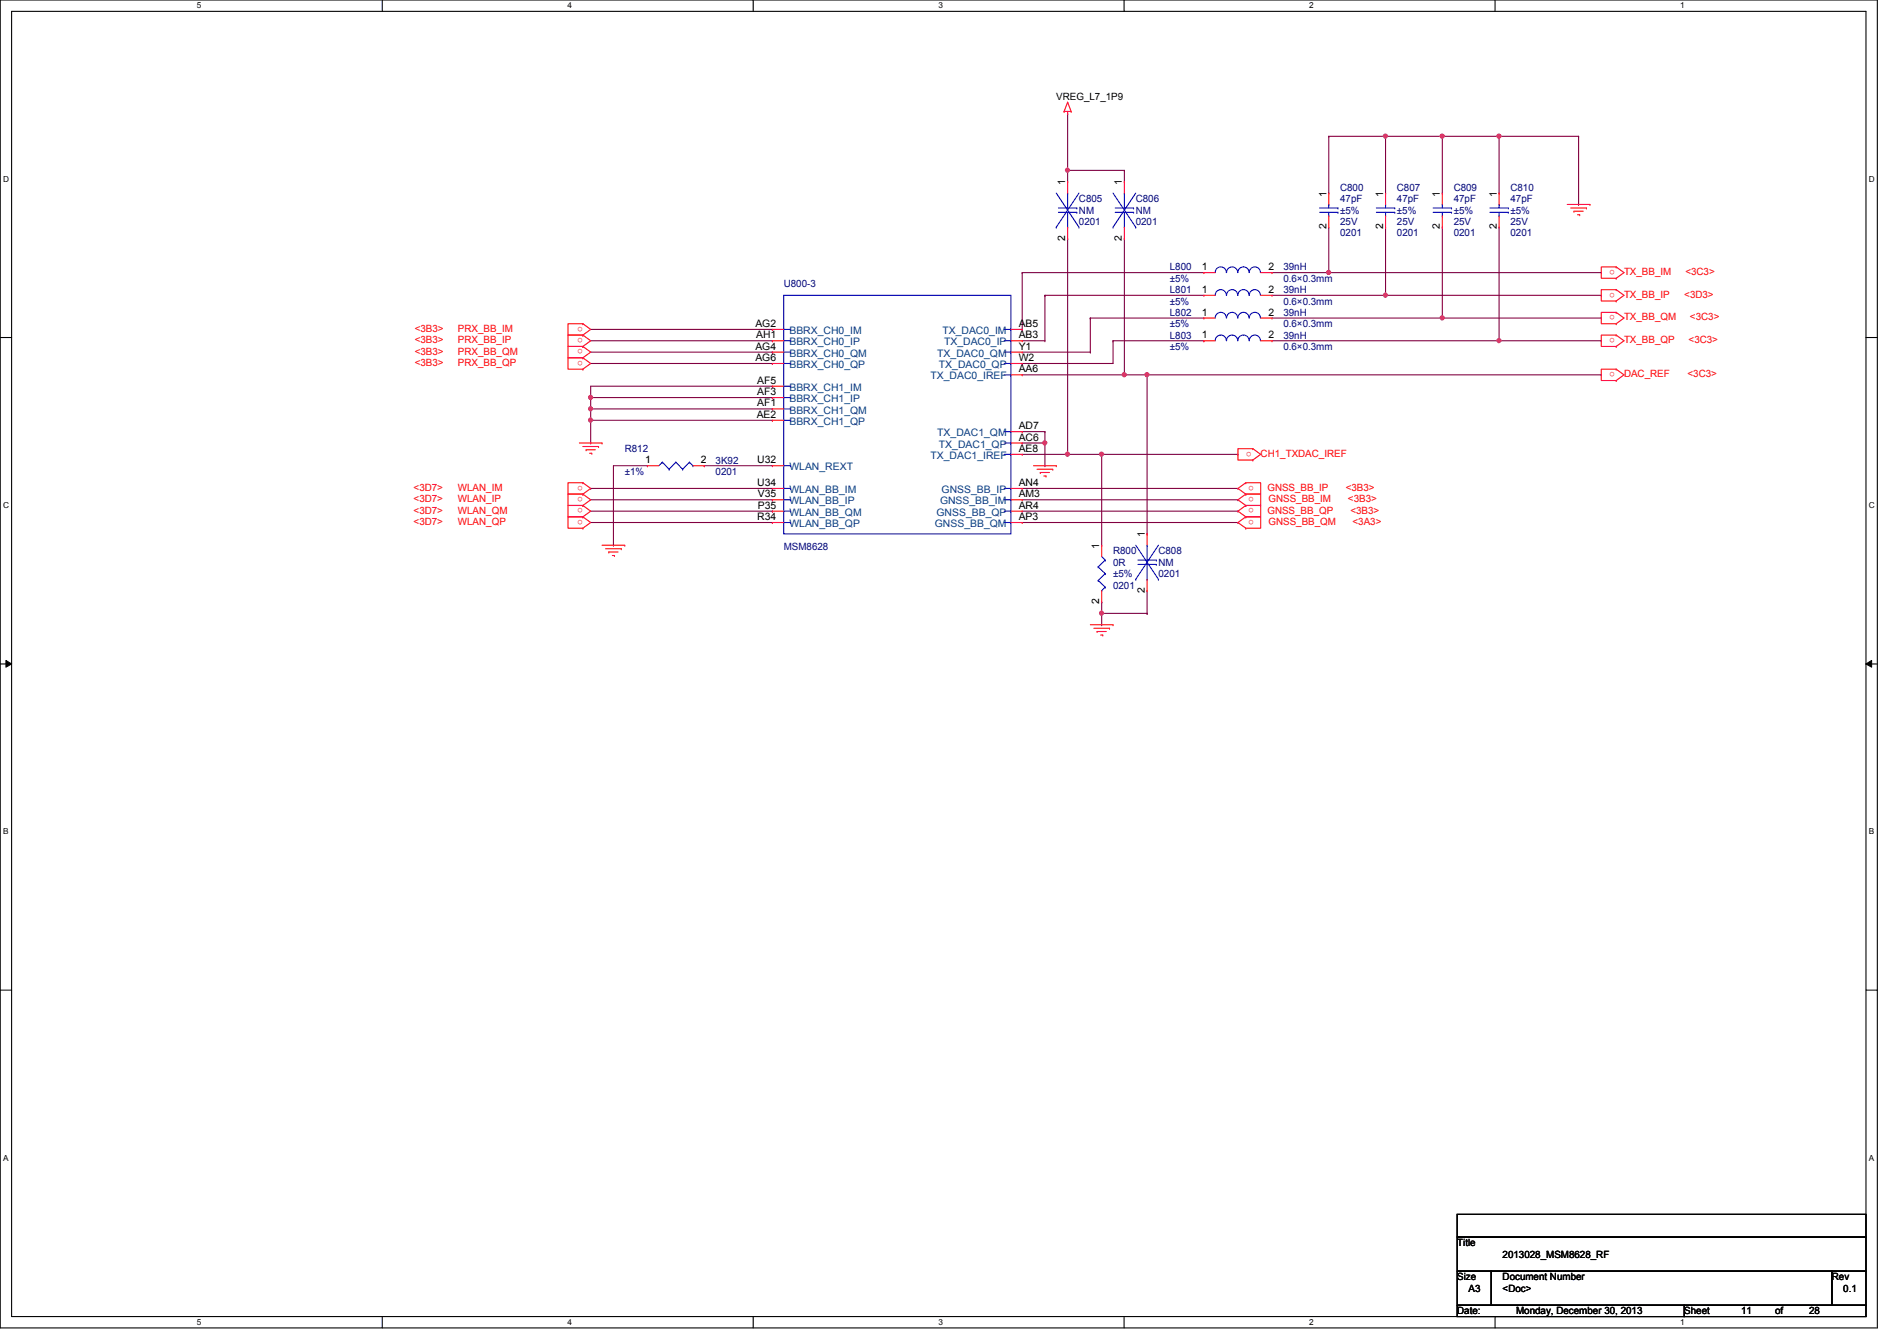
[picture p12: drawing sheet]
<svg xmlns="http://www.w3.org/2000/svg" width="297mm" height="210mm" viewBox="0 0 297 210" stroke-linecap="round" stroke-linejoin="round" font-family="sans-serif">
<path d="M0 0h294v207.9h-294zM1.8 1.8h290.4v204.3h-290.4z" fill="none" stroke="#000" stroke-width=".17"/>
<g fill="#fff">
<path d="M30.8 .2h.7v1.4h-.7z"/>
<path d="M30.8 206.2h.7v1.4h-.7z"/>
</g>
<path d="M59.9 0v1.8M59.9 206.1v1.8" fill="none" stroke="#000" stroke-width=".17"/>
<g fill="#fff">
<path d="M88.9 .2h.6v1.4h-.6z"/>
<path d="M88.9 206.2h.6v1.4h-.6z"/>
</g>
<path d="M117.9 0v1.8M117.9 206.1v1.8" fill="none" stroke="#000" stroke-width=".17"/>
<g fill="#fff">
<path d="M146.9 .2h.7v1.4h-.7z"/>
<path d="M146.9 206.2h.7v1.4h-.7z"/>
</g>
<path d="M176 0v1.8M176 206.1v1.8" fill="none" stroke="#000" stroke-width=".17"/>
<g fill="#fff">
<path d="M205 .2h.7v1.4h-.7z"/>
<path d="M205 206.2h.7v1.4h-.7z"/>
</g>
<path d="M234.1 0v1.8M234.1 206.1v1.8" fill="none" stroke="#000" stroke-width=".17"/>
<g fill="#fff">
<path d="M263.1 .2h.7v1.4h-.7z"/>
<path d="M263.1 206.2h.7v1.4h-.7z"/>
<path d="M.5 27.3h.9v1.4h-.9z"/>
<path d="M292.6 27.3h.9v1.4h-.9z"/>
<path d="M.5 78.4h.9v1.4h-.9z"/>
<path d="M292.6 78.4h.9v1.4h-.9z"/>
</g>
<path d="M0 52.8h1.8M292.2 52.8h1.8" fill="none" stroke="#000" stroke-width=".17"/>
<g fill="#fff">
<path d="M.5 129.5h.8v1.4h-.8z"/>
<path d="M292.6 129.5h.9v1.4h-.9z"/>
</g>
<path d="M0 103.9h1.8M292.2 103.9h1.8" fill="none" stroke="#000" stroke-width=".17"/>
<path d="M.9 103.4l.9 .5-.9 .5zM292.2 103.9l.9-.5v1z" fill="#000"/>
<path d="M.9 103.4l.9 .5-.9 .5zM292.2 103.9l.9-.5v1z" fill="none" stroke="#000" stroke-width=".16"/>
<g fill="#fff">
<path d="M.5 180.5h.8v1.4h-.8z"/>
<path d="M292.6 180.5h.9v1.4h-.9z"/>
</g>
<path d="M0 155h1.8M292.2 155h1.8" fill="none" stroke="#000" stroke-width=".17"/>
<path d="M92.5 51.6h28.4M92.5 53.3h28.4M92.5 55.1h28.4M92.5 56.9h28.4M120.9 51.6h.1M120.9 53.3h.1M120.9 55.1h.1M120.9 56.9h.1M92.5 60.5h28.4M92.5 62.2h28.4M120.9 60.5h.1M120.9 62.2h.1" fill="none" stroke="#800040" stroke-width=".17"/>
<circle cx="92.5" cy="62.2" r=".32" fill="#f0f"/>
<circle cx="92.5" cy="62.2" r=".32" fill="none" stroke="#f0f" stroke-width=".17"/>
<path d="M92.5 64h28.4M120.9 64h.1" fill="none" stroke="#800040" stroke-width=".17"/>
<circle cx="92.5" cy="64" r=".32" fill="#f0f"/>
<circle cx="92.5" cy="64" r=".32" fill="none" stroke="#f0f" stroke-width=".17"/>
<path d="M92.5 65.8h28.4M120.9 65.8h.1" fill="none" stroke="#800040" stroke-width=".17"/>
<circle cx="92.5" cy="65.8" r=".32" fill="#f0f"/>
<circle cx="92.5" cy="65.8" r=".32" fill="none" stroke="#f0f" stroke-width=".17"/>
<g fill="none" stroke="#800040" stroke-width=".17">
<path d="M167.2 37.3h.1M167.2 37.3v33.8M160.1 42.7h.1M160.1 56.9h.1M160.1 42.7h28.4M160.1 53.3h3.5M160.1 55.1h10.6M160.1 56.9h14.2M160.1 58.7h16M163.6 53.3h.1M170.7 55.1h.1M176.1 58.7h.1"/>
<path d="M92.5 76.5h.1M92.5 76.5h28.4M92.5 78.2h28.4M101.4 72.9h.1M101.4 72.9h-5.3v12.4M110.3 72.9h.1M110.3 72.9h10.6M120.9 78.2h.1M160.1 76.5h33.7M160.1 78.2h33.7M160.1 71.1h7.1M167.2 71.1h.1"/>
<path d="M193.8 76.5h.1M193.8 78.2h.1M92.5 80h28.4M92.5 81.8h28.4M96.1 85.3h.1M120.9 80h.1M120.9 81.8h.1M160.1 80h33.7M160.1 81.8h33.7M193.8 80h.1M193.8 81.8h.1"/>
</g>
<circle cx="167.1" cy="71.1" r=".32" fill="#f0f"/>
<circle cx="167.1" cy="71.1" r=".32" fill="none" stroke="#f0f" stroke-width=".17"/>
<path d="M176.1 37.3h.1M176.1 37.3v21.4M167.2 71.1h.1M167.2 71.1h5.3" fill="none" stroke="#800040" stroke-width=".17"/>
<circle cx="176" cy="58.6" r=".32" fill="#f0f"/>
<circle cx="176" cy="58.6" r=".32" fill="none" stroke="#f0f" stroke-width=".17"/>
<path d="M176.1 58.7h.1M176.1 58.7h3.5v24.9M172.5 71.1h.1M172.5 71.1v14.2M179.6 83.6h.1" fill="none" stroke="#800040" stroke-width=".17"/>
<circle cx="172.5" cy="71.1" r=".32" fill="#f0f"/>
<circle cx="172.5" cy="71.1" r=".32" fill="none" stroke="#f0f" stroke-width=".17"/>
<path d="M179.6 58.7h71.1M250.7 58.7h.1M172.5 71.1h21.3M193.8 71.1h.1" fill="none" stroke="#800040" stroke-width=".17"/>
<circle cx="179.6" cy="58.6" r=".32" fill="#f0f"/>
<circle cx="179.6" cy="58.6" r=".32" fill="none" stroke="#f0f" stroke-width=".17"/>
<path d="M172.5 97.8h.1M172.5 94.2h.1M172.5 96h7.1M172.5 94.2v3.6M179.6 96h.1M179.6 92.5v3.5" fill="none" stroke="#800040" stroke-width=".17"/>
<circle cx="172.5" cy="96" r=".32" fill="#f0f"/>
<circle cx="172.5" cy="96" r=".32" fill="none" stroke="#f0f" stroke-width=".17"/>
<path d="M167.2 17.8h.1M167.2 17.8v10.6M167.2 28.4h.1M176.1 28.4h.1M176.1 26.7v1.7" fill="none" stroke="#800040" stroke-width=".17"/>
<circle cx="167.1" cy="26.6" r=".32" fill="#f0f"/>
<circle cx="167.1" cy="26.6" r=".32" fill="none" stroke="#f0f" stroke-width=".17"/>
<g fill="none" stroke="#800040" stroke-width=".17">
<path d="M167.2 26.7h8.9M176.1 26.7h.1M160.1 51.6h.1M160.1 42.7v8.9M163.6 46.2h.1M163.6 46.2h24.9M163.6 46.2v7.1M199.2 42.7h8.9M199.2 46.2h17.8M199.2 49.8h26.6M208.1 42.7h.1M217 46.2h.1"/>
<path d="M225.8 49.8h.1"/>
</g>
<circle cx="225.8" cy="49.8" r=".32" fill="#f0f"/>
<circle cx="225.8" cy="49.8" r=".32" fill="none" stroke="#f0f" stroke-width=".17"/>
<path d="M170.7 49.8h.1M170.7 49.8v5.3M170.7 49.8h17.8M174.3 53.3h.1M174.3 53.3v3.6M174.3 53.3h14.2M188.5 53.3h.1M199.2 53.3h35.5M234.7 53.3h.1" fill="none" stroke="#800040" stroke-width=".17"/>
<circle cx="234.7" cy="53.3" r=".32" fill="#f0f"/>
<circle cx="234.7" cy="53.3" r=".32" fill="none" stroke="#f0f" stroke-width=".17"/>
<path d="M208.1 35.6v7.1M208.1 42.7h.1M208.1 42.7h42.6M250.7 42.7h.1" fill="none" stroke="#800040" stroke-width=".17"/>
<circle cx="208" cy="42.6" r=".32" fill="#f0f"/>
<circle cx="208" cy="42.6" r=".32" fill="none" stroke="#f0f" stroke-width=".17"/>
<path d="M217 35.6v10.6M217 46.2h.1M217 46.2h33.7M250.7 46.2h.1" fill="none" stroke="#800040" stroke-width=".17"/>
<circle cx="216.9" cy="46.2" r=".32" fill="#f0f"/>
<circle cx="216.9" cy="46.2" r=".32" fill="none" stroke="#f0f" stroke-width=".17"/>
<g fill="none" stroke="#800040" stroke-width=".17">
<path d="M208.1 21.3h.1M208.1 21.3v8.9M208.1 21.3h8.9M217 21.3h.1M225.8 35.6v14.2M234.7 21.3h.1M234.7 21.3v8.9M234.7 35.6v17.7M247.2 32h.1M247.2 21.3v10.7M225.8 49.8h.1M225.8 49.8h24.9"/>
<path d="M234.7 53.3h.1M234.7 53.3h16M250.7 49.8h.1M250.7 53.3h.1"/>
</g>
<circle cx="234.7" cy="21.3" r=".32" fill="#f0f"/>
<circle cx="234.7" cy="21.3" r=".32" fill="none" stroke="#f0f" stroke-width=".17"/>
<path d="M217 21.3h.1M217 21.3h30.2M217 21.3v8.9M225.8 21.3h.1M225.8 21.3v8.9M234.7 21.3h.1M247.2 21.3h.1" fill="none" stroke="#800040" stroke-width=".17"/>
<circle cx="216.9" cy="21.3" r=".32" fill="#f0f"/>
<circle cx="216.9" cy="21.3" r=".32" fill="none" stroke="#f0f" stroke-width=".17"/>
<circle cx="225.8" cy="21.3" r=".32" fill="#f0f"/>
<circle cx="225.8" cy="21.3" r=".32" fill="none" stroke="#f0f" stroke-width=".17"/>
<path d="M160.1 67.6h3.5M163.6 67.6h.1M163.6 69.3h.1M163.6 67.6v1.7" fill="none" stroke="#800040" stroke-width=".17"/>
<circle cx="163.6" cy="69.3" r=".32" fill="#f0f"/>
<circle cx="163.6" cy="69.3" r=".32" fill="none" stroke="#f0f" stroke-width=".17"/>
<path d="M92.5 62.2h.1M92.5 64h.1M92.5 65.8h.1M92.5 69.3h.1M92.5 60.5v8.8M160.1 69.3h3.5M163.6 69.3h.1M163.6 72.9h.1M163.6 69.3v3.6" fill="none" stroke="#800040" stroke-width=".17"/>
<g fill="none" stroke="#f00" stroke-width=".17">
<path d="M166.6 17.4h.1M166.6 17.4h1.1M167.2 17.8h.1M167.2 16h.1M167.2 17.4v.4M167.2 16l-.6 1.4M167.2 16l.5 1.4M167.7 17.4h.1M167.2 28.4h.1M167.2 37.3h.1M167.2 28.4v1.8M167.2 35.6v1.7"/>
<path d="M176.1 28.4h.1M176.1 37.3h.1M176.1 28.4v1.8M176.1 35.6v1.7M208.1 30.2h.1M208.1 35.6h.1M208.1 30.2v1.8M208.1 33.8v1.8M217 30.2h.1M217 35.6h.1M217 30.2v1.8M217 33.8v1.8"/>
<path d="M225.8 30.2h.1M225.8 35.6h.1M225.8 30.2v1.8M225.8 33.8v1.8M234.7 30.2h.1M234.7 35.6h.1M234.7 30.2v1.8M234.7 33.8v1.8M245.4 32h3.6M246 32.6h2.4M246.5 33.1h.1M246.5 33.1h1.4"/>
<path d="M247 33.6h.4M247.4 33.6h.1M248.4 32.6h.1M249 32h.1M91.3 52.5h.1M91.3 50.7h.1M91.3 50.7h-2.4v1.8h2.4M91.3 54.2h.1M91.3 52.5h-2.4v1.7h2.4M91.3 56h.1M91.3 54.2h-2.4v1.8h2.4M91.3 57.8h.1"/>
<path d="M91.3 56h-2.4v1.8h2.4M91.3 50.7l1.2 .9-1.2 .9M91.3 52.5l1.2 .8-1.2 .9M91.3 54.2l1.2 .9-1.2 .9M91.3 56l1.2 .9-1.2 .9M120.9 55.1h.1M120.9 56.9h.1M120.9 51.6h.1M120.9 53.3h.1M120.9 53.3h1.8M120.9 56.9h1.8M120.9 55.1h1.8"/>
<path d="M120.9 51.6h1.8M158.3 53.3h1.8M158.3 56.9h1.8M158.3 55.1h1.8M158.3 58.7h1.8M158.3 51.6h1.8M160.1 56.9h.1M160.1 58.7h.1M160.1 51.6h.1M160.1 53.3h.1M160.1 55.1h.1M188.5 53.3h.1"/>
<path d="M188.5 49.8h.1M188.5 42.7h.1M188.5 46.2h.1M188.5 53.3h1.8M188.5 49.8h1.8M188.5 42.7h1.8M188.5 46.2h1.8M197.4 53.3h1.8M197.4 49.8h1.8M197.4 42.7h1.8M197.4 46.2h1.8M199.2 53.3h.1"/>
<path d="M199.2 49.8h.1M199.2 42.7h.1M199.2 46.2h.1M253.1 43.6h.1M253.1 41.8h.1M253.1 41.8h-2.4v1.8h2.4M253.1 47.1h.1M253.1 45.3h.1M253.1 45.3h-2.4v1.8h2.4M253.1 50.7h.1M253.1 48.9h.1M253.1 48.9h-2.4v1.8h2.4"/>
<path d="M253.1 54.2h.1M253.1 52.5h.1M253.1 52.5h-2.4v1.7h2.4M253.1 59.6h.1M253.1 57.8h.1M253.1 57.8h-2.4v1.8h2.4M253.1 41.8l1.2 .9-1.2 .9M253.1 45.3l1.2 .9-1.2 .9M253.1 48.9l1.2 .9-1.2 .9M253.1 52.5l1.2 .8-1.2 .9M253.1 57.8l1.2 .9-1.2 .9M90.7 69.3h3.6"/>
<path d="M91.3 77.3h.1M91.3 75.6h.1M91.3 75.6h-2.4v1.7h2.4M91.3 79.1h.1M91.3 77.3h-2.4v1.8h2.4M91.3 79.1h-2.4v1.8h2.4M91.3 69.9h2.4M91.3 75.6l1.2 .9-1.2 .8M91.3 77.3l1.2 .9-1.2 .9M91.3 79.1l1.2 .9-1.2 .9M91.8 70.4h.1M91.8 70.4h1.4"/>
<path d="M92.3 71h.4M92.7 71h.1M93.7 69.9h.1M94.3 69.3h.1M101.4 72.9h.1M101.4 72.9h1.8M108.5 72.9h1.8M110.3 72.9h.1M120.9 64h.1M120.9 65.8h.1M120.9 76.5h.1M120.9 60.5h.1"/>
<path d="M120.9 78.2h.1M120.9 72.9h.1M120.9 62.2h.1M120.9 72.9h1.8M120.9 78.2h1.8M120.9 64h1.8M120.9 76.5h1.8M120.9 65.8h1.8M120.9 60.5h1.8M120.9 62.2h1.8M158.3 69.3h1.8M158.3 78.2h1.8"/>
<path d="M158.3 76.5h1.8M158.3 71.1h1.8M158.3 67.6h1.8M160.1 78.2h.1M160.1 76.5h.1M160.1 71.1h.1M160.1 69.3h.1M160.1 67.6h.1M161.8 72.9h3.6M162.4 73.4h2.4M162.9 74h.1M162.9 74h1.4"/>
<path d="M163.4 74.5h.4M163.8 74.5h.1M164.8 73.4h.1M165.4 72.9h.1M195.1 77.3h.1M195.1 75.6h.1M195.1 75.6h2.3v1.7h-2.3M195.1 79.1h.1M195.1 77.3h2.3v1.8h-2.3M195.1 79.1h2.3v1.8h-2.3M195.1 75.6l-1.3 .9 1.3 .8M195.1 77.3l-1.3 .9 1.3 .9"/>
<path d="M195.1 79.1l-1.3 .9 1.3 .9M196.2 72h.1M196.2 70.2h.1M196.2 70.2h-2.4v1.8h2.4M196.2 70.2l1.2 .9-1.2 .9M91.3 80.9h.1M91.3 82.7h.1M91.3 80.9h-2.4v1.8h2.4M91.3 80.9l1.2 .9-1.2 .9M94.3 85.3h3.5M94.8 85.9h2.5M95.3 86.4h.1"/>
<path d="M95.3 86.4h1.5M95.9 87h.3M96.2 87h.1M97.3 85.9h.1M97.8 85.3h.1M120.9 81.8h.1M120.9 80h.1M120.9 81.8h1.8M120.9 80h1.8M158.3 81.8h1.8M158.3 80h1.8M160.1 81.8h.1"/>
<path d="M160.1 80h.1M170.7 97.8h3.6M171.3 98.3h2.4M171.8 98.8h.1M171.8 98.8h1.4M172.3 99.4h.4M172.5 85.3h.1M172.5 94.2h.1M172.5 85.3v1.8M172.5 92.5v1.7M172.7 99.4h.1M173.7 98.3h.1"/>
<path d="M174.3 97.8h.1M179.6 83.6h.1M179.6 92.5h.1M179.6 83.6v1.7M179.6 90.7v1.8M195.1 80.9h.1M195.1 82.7h.1M195.1 80.9h2.3v1.8h-2.3M195.1 80.9l-1.3 .9 1.3 .9"/>
</g>
<path d="M228.2 190.1h64v3.5h-64zM228.2 193.6h64v5.4h-64zM228.2 199h5.3v5.3h-5.3zM233.5 199h53.3v5.3h-53.3zM286.8 199h5.4v5.3h-5.4zM228.2 204.3h35.5v1.8h-35.5zM263.7 204.3h28.5v1.8h-28.5z" fill="none" stroke="#000" stroke-width=".17"/>
<g fill="none" stroke="#00f" stroke-width=".17">
<path d="M165.4 35.6h.1M165.4 30.2l3.5 5.4M165.7 32.6h2.9M165.7 33.2h2.9M167.2 30.2h.1M167.2 35.6h.1M167.2 30.2v2.4M167.2 33.2v2.4M168.6 32.6h.1M168.6 33.2h.1M168.9 35.6h.1M168.9 30.2l-3.5 5.4"/>
<path d="M174.3 35.6h.1M174.3 30.2l3.5 5.4M174.6 32.6h2.9M174.6 33.2h2.9M176.1 30.2h.1M176.1 35.6h.1M176.1 30.2v2.4M176.1 33.2v2.4M177.5 32.6h.1M177.5 33.2h.1M177.8 35.6h.1M177.8 30.2l-3.5 5.4"/>
<path d="M206.6 32.6h2.9M206.6 33.2h2.9M208.1 32h.1M208.1 33.8h.1M208.1 32v.6M208.1 33.2v.6M209.5 32.6h.1M209.5 33.2h.1M215.5 32.6h2.9M215.5 33.2h2.9M217 32h.1M217 33.8h.1"/>
<path d="M217 32v.6M217 33.2v.6M218.4 32.6h.1M218.4 33.2h.1M224.4 32.6h2.9M224.4 33.2h2.9M225.8 32h.1M225.8 33.8h.1M225.8 32v.6M225.8 33.2v.6M227.3 32.6h.1M227.3 33.2h.1"/>
<path d="M233.3 32.6h2.9M233.3 33.2h2.9M234.7 32h.1M234.7 33.8h.1M234.7 32v.6M234.7 33.2v.6M236.2 32.6h.1M236.2 33.2h.1M122.7 46.2h35.6v37.4h-35.6zM122.7 55.1h1.1M122.7 56.9h1.1M122.7 51.6h1.1"/>
<path d="M122.7 53.3h1.1M123.8 55.1h.1M123.8 56.9h.1M123.8 51.6h.1M123.8 53.3h.1M157.2 55.1h1.1M157.2 56.9h1.1M157.2 51.6h1.1M157.2 53.3h1.1M157.2 58.7h1.1M158.3 51.6h.1M158.3 53.3h.1"/>
<path d="M158.3 58.7h.1M158.3 55.1h.1M158.3 56.9h.1M190.3 53.3a.87 .87 0 0 1 .9-.8 .87 .87 0 0 1 .8 .8M190.3 49.8a.87 .87 0 0 1 .9-.9 .87 .87 0 0 1 .8 .9M190.3 42.7a.87 .87 0 0 1 .9-.9 .87 .87 0 0 1 .8 .9M190.3 46.2a.87 .87 0 0 1 .9-.9 .87 .87 0 0 1 .8 .9M192.1 53.3a.87 .87 0 0 1 .8-.8 .87 .87 0 0 1 .9 .8M192.1 49.8a.87 .87 0 0 1 .8-.9 .87 .87 0 0 1 .9 .9M192.1 42.7a.87 .87 0 0 1 .8-.9 .87 .87 0 0 1 .9 .9M192.1 46.2a.87 .87 0 0 1 .8-.9 .87 .87 0 0 1 .9 .9M193.8 53.3a.87 .87 0 0 1 .9-.8 .87 .87 0 0 1 .9 .8"/>
<path d="M193.8 49.8a.87 .87 0 0 1 .9-.9 .87 .87 0 0 1 .9 .9M193.8 42.7a.87 .87 0 0 1 .9-.9 .87 .87 0 0 1 .9 .9M193.8 46.2a.87 .87 0 0 1 .9-.9 .87 .87 0 0 1 .9 .9M195.6 53.3a.87 .87 0 0 1 .9-.8 .87 .87 0 0 1 .9 .8M195.6 49.8a.87 .87 0 0 1 .9-.9 .87 .87 0 0 1 .9 .9M195.6 42.7a.87 .87 0 0 1 .9-.9 .87 .87 0 0 1 .9 .9M195.6 46.2a.87 .87 0 0 1 .9-.9 .87 .87 0 0 1 .9 .9M103.7 72.3h.1M103.7 72.3l-.5 .6M103.7 72.3l1.1 1.1M104.8 73.4h.1M105.8 72.3h.1"/>
<path d="M105.8 72.3l-1 1.1M105.8 72.3l1.1 1.1M106.9 73.4h.1M107.9 72.3h.1M107.9 72.3l-1 1.1M107.9 72.3l.6 .6M108.5 72.9h.1M122.7 64h1.1M122.7 65.8h1.1M122.7 76.5h1.1M122.7 78.2h1.1M122.7 60.5h1.1"/>
<path d="M122.7 62.2h1.1M122.7 72.9h1.1M123.8 64h.1M123.8 65.8h.1M123.8 76.5h.1M123.8 78.2h.1M123.8 60.5h.1M123.8 62.2h.1M123.8 72.9h.1M157.2 76.5h1.1M157.2 78.2h1.1M157.2 69.3h1.1"/>
<path d="M157.2 71.1h1.1M157.2 67.6h1.1M158.3 76.5h.1M158.3 78.2h.1M158.3 69.3h.1M158.3 71.1h.1M158.3 67.6h.1M122.7 80h1.1M122.7 81.8h1.1M123.8 80h.1M123.8 81.8h.1M157.2 80h1.1"/>
<path d="M157.2 81.8h1.1M158.3 80h.1M158.3 81.8h.1M172 88.7h.1M172 90.8h.1M172 88.7l1.1 1.1M172 90.8l1.1 1.1M172.5 92.5h.1M172.5 87.1l.6 .6M173.1 87.7h.1M173.1 89.8h.1M173.1 91.9h.1"/>
<path d="M173.1 87.7l-1.1 1M173.1 89.8l-1.1 1M173.1 91.9l-.6 .6M177.8 90.7h.1M177.8 85.3l3.6 5.4M178.2 87.7h2.9M178.2 88.3h2.9M179.6 85.3h.1M179.6 90.7h.1M179.6 85.3v2.4M179.6 88.3v2.4M181.1 87.7h.1"/>
<path d="M181.1 88.3h.1M181.4 90.7h.1M181.4 85.3l-3.6 5.4"/>
</g>
<circle cx="92.5" cy="62.2" r=".32" fill="#f0f"/>
<circle cx="92.5" cy="62.2" r=".32" fill="none" stroke="#f0f" stroke-width=".17"/>
<circle cx="92.5" cy="64" r=".32" fill="#f0f"/>
<circle cx="92.5" cy="64" r=".32" fill="none" stroke="#f0f" stroke-width=".17"/>
<circle cx="92.5" cy="65.8" r=".32" fill="#f0f"/>
<circle cx="92.5" cy="65.8" r=".32" fill="none" stroke="#f0f" stroke-width=".17"/>
<circle cx="167.1" cy="71.1" r=".32" fill="#f0f"/>
<circle cx="167.1" cy="71.1" r=".32" fill="none" stroke="#f0f" stroke-width=".17"/>
<circle cx="176" cy="58.6" r=".32" fill="#f0f"/>
<circle cx="176" cy="58.6" r=".32" fill="none" stroke="#f0f" stroke-width=".17"/>
<circle cx="172.5" cy="71.1" r=".32" fill="#f0f"/>
<circle cx="172.5" cy="71.1" r=".32" fill="none" stroke="#f0f" stroke-width=".17"/>
<circle cx="179.6" cy="58.6" r=".32" fill="#f0f"/>
<circle cx="179.6" cy="58.6" r=".32" fill="none" stroke="#f0f" stroke-width=".17"/>
<circle cx="172.5" cy="96" r=".32" fill="#f0f"/>
<circle cx="172.5" cy="96" r=".32" fill="none" stroke="#f0f" stroke-width=".17"/>
<circle cx="167.1" cy="26.6" r=".32" fill="#f0f"/>
<circle cx="167.1" cy="26.6" r=".32" fill="none" stroke="#f0f" stroke-width=".17"/>
<circle cx="225.8" cy="49.8" r=".32" fill="#f0f"/>
<circle cx="225.8" cy="49.8" r=".32" fill="none" stroke="#f0f" stroke-width=".17"/>
<circle cx="234.7" cy="53.3" r=".32" fill="#f0f"/>
<circle cx="234.7" cy="53.3" r=".32" fill="none" stroke="#f0f" stroke-width=".17"/>
<circle cx="208" cy="42.6" r=".32" fill="#f0f"/>
<circle cx="208" cy="42.6" r=".32" fill="none" stroke="#f0f" stroke-width=".17"/>
<circle cx="216.9" cy="46.2" r=".32" fill="#f0f"/>
<circle cx="216.9" cy="46.2" r=".32" fill="none" stroke="#f0f" stroke-width=".17"/>
<circle cx="234.7" cy="21.3" r=".32" fill="#f0f"/>
<circle cx="234.7" cy="21.3" r=".32" fill="none" stroke="#f0f" stroke-width=".17"/>
<circle cx="216.9" cy="21.3" r=".32" fill="#f0f"/>
<circle cx="216.9" cy="21.3" r=".32" fill="none" stroke="#f0f" stroke-width=".17"/>
<circle cx="225.8" cy="21.3" r=".32" fill="#f0f"/>
<circle cx="225.8" cy="21.3" r=".32" fill="none" stroke="#f0f" stroke-width=".17"/>
<circle cx="163.6" cy="69.3" r=".32" fill="#f0f"/>
<circle cx="163.6" cy="69.3" r=".32" fill="none" stroke="#f0f" stroke-width=".17"/>
<g font-size="1.6">
<text x="165.4" y="15.7">VREG_L7_1P9</text>
<text x="166.8" y="29" transform="rotate(-90 166.8 29)">1</text>
<text x="175.7" y="29" transform="rotate(-90 175.7 29)">1</text>
<text x="207.7" y="35.9" transform="rotate(-90 207.7 35.9)">2</text>
<text x="207.7" y="30.8" transform="rotate(-90 207.7 30.8)">1</text>
<text x="216.6" y="35.9" transform="rotate(-90 216.6 35.9)">2</text>
<text x="216.6" y="30.8" transform="rotate(-90 216.6 30.8)">1</text>
<text x="225.5" y="35.9" transform="rotate(-90 225.5 35.9)">2</text>
<text x="225.5" y="30.8" transform="rotate(-90 225.5 30.8)">1</text>
<text x="234.4" y="35.9" transform="rotate(-90 234.4 35.9)">2</text>
<text x="234.4" y="30.8" transform="rotate(-90 234.4 30.8)">1</text>
<text x="166.8" y="37.7" transform="rotate(-90 166.8 37.7)">2</text>
<text x="175.7" y="37.7" transform="rotate(-90 175.7 37.7)">2</text>
<text x="188.2" y="42.3">1</text>
<text x="188.2" y="45.8">1</text>
<text x="198.6" y="42.3">2</text>
<text x="198.6" y="45.8">2</text>
<text x="118.3" y="51.2">AG2</text>
<text x="118.4" y="53">AH1</text>
<text x="159.5" y="51.2">AB5</text>
<text x="159.5" y="53">AB3</text>
<text x="188.2" y="53">1</text>
<text x="188.2" y="49.4">1</text>
<text x="198.6" y="53">2</text>
<text x="198.6" y="49.4">2</text>
<text x="118.3" y="54.7">AG4</text>
<text x="118.3" y="56.5">AG6</text>
<text x="159.5" y="56.5">W2</text>
<text x="159.5" y="58.3">AA6</text>
<text x="159.5" y="54.7">Y1</text>
<text x="118.5" y="65.4">AE2</text>
<text x="118.6" y="63.6">AF1</text>
<text x="118.6" y="60.1">AF5</text>
<text x="118.6" y="61.8">AF3</text>
<text x="159.5" y="70.7">AE8</text>
<text x="159.5" y="69">AC6</text>
<text x="159.5" y="67.2">AD7</text>
<text x="101" y="72.5">1</text>
<text x="109.7" y="72.5">2</text>
<text x="118.6" y="76.1">U34</text>
<text x="118.6" y="72.5">U32</text>
<text x="118.7" y="77.9">V35</text>
<text x="159.5" y="77.9">AM3</text>
<text x="159.5" y="76.1">AN4</text>
<text x="118.6" y="81.4">R34</text>
<text x="118.7" y="79.6">P35</text>
<text x="159.5" y="81.4">AP3</text>
<text x="159.5" y="79.6">AR4</text>
<text x="172.1" y="85.9" transform="rotate(-90 172.1 85.9)">1</text>
<text x="179.2" y="84.1" transform="rotate(-90 179.2 84.1)">1</text>
<text x="172.1" y="94.6" transform="rotate(-90 172.1 94.6)">2</text>
<text x="179.2" y="92.8" transform="rotate(-90 179.2 92.8)">2</text>
<text x="228.2" y="195.1">Title</text>
<text x="235.3" y="196.8">2013028_MSM8628_RF</text>
<text x="228.2" y="200.4">Size</text>
<text x="230" y="202.2">A3</text>
<text x="235.3" y="200.4">Document Number</text>
<text x="235.3" y="202.2">&lt;Doc&gt;</text>
<text x="286.8" y="200.4">Rev</text>
<text x="288.6" y="202.2">0.1</text>
<text x="228.2" y="205.7">Date:</text>
<text x="237.4" y="205.7">Monday, December 30, 2013</text>
<text x="263.7" y="205.7">Sheet</text>
<text x="272.6" y="205.7">11</text>
<text x="278" y="205.7">of</text>
<text x="283.3" y="205.7">28</text>
</g>
<g font-size="1.6" fill="#000080">
<text x="209.8" y="29.9">C800</text>
<text x="218.7" y="29.9">C807</text>
<text x="227.6" y="29.9">C809</text>
<text x="236.5" y="29.9">C810</text>
<text x="168.9" y="31.7">C805</text>
<text x="168.9" y="33.4">NM</text>
<text x="168.9" y="35.2">0201</text>
<text x="177.8" y="31.7">C806</text>
<text x="177.8" y="33.4">NM</text>
<text x="177.8" y="35.2">0201</text>
<text x="209.8" y="31.7">47pF</text>
<text x="209.8" y="35.2">25V</text>
<text x="209.8" y="33.4">±5%</text>
<text x="218.7" y="31.7">47pF</text>
<text x="218.7" y="35.2">25V</text>
<text x="218.7" y="33.4">±5%</text>
<text x="227.6" y="31.7">47pF</text>
<text x="227.6" y="35.2">25V</text>
<text x="227.6" y="33.4">±5%</text>
<text x="236.5" y="31.7">47pF</text>
<text x="236.5" y="35.2">25V</text>
<text x="236.5" y="33.4">±5%</text>
<text x="209.8" y="37">0201</text>
<text x="218.7" y="37">0201</text>
<text x="227.6" y="37">0201</text>
<text x="236.5" y="37">0201</text>
<text x="122.7" y="45">U800-3</text>
<text x="183.2" y="42.3">L800</text>
<text x="183.2" y="44.1">±5%</text>
<text x="183.2" y="45.9">L801</text>
<text x="183.2" y="47.7">±5%</text>
<text x="201" y="42.3">39nH</text>
<text x="201" y="45.9">39nH</text>
<text x="201" y="44.1">0.6×0.3mm</text>
<text x="201" y="47.7">0.6×0.3mm</text>
<text x="183.2" y="53">L803</text>
<text x="183.2" y="49.4">L802</text>
<text x="183.2" y="51.2">±5%</text>
<text x="201" y="53">39nH</text>
<text x="201" y="49.4">39nH</text>
<text x="201" y="51.2">0.6×0.3mm</text>
<text x="183.2" y="54.8">±5%</text>
<text x="201" y="54.8">0.6×0.3mm</text>
<text x="97.8" y="70.8">R812</text>
<text x="97.8" y="74.3">±1%</text>
<text x="112.1" y="74.3">0201</text>
<text x="112.1" y="72.6">3K92</text>
<text x="122.7" y="86.1">MSM8628</text>
<text x="174.3" y="86.8">R800</text>
<text x="174.3" y="88.6">0R</text>
<text x="181.4" y="86.8">C808</text>
<text x="181.4" y="88.6">NM</text>
<text x="174.3" y="90.3">±5%</text>
<text x="174.3" y="92.1">0201</text>
<text x="181.4" y="90.3">0201</text>
</g>
<g font-size="1.6" fill="#f00">
<text x="252.9" y="42.2" transform="rotate(180 252.9 42.2)">o</text>
<text x="252.9" y="45.8" transform="rotate(180 252.9 45.8)">o</text>
<text x="254.3" y="43.1">TX_BB_IM</text>
<text x="254.3" y="46.6">TX_BB_IP</text>
<text x="263.7" y="46.6">&lt;3D3&gt;</text>
<text x="263.9" y="43.1">&lt;3C3&gt;</text>
<text x="64.9" y="51.9">&lt;3B3&gt;</text>
<text x="64.9" y="53.7">&lt;3B3&gt;</text>
<text x="71.7" y="51.9">PRX_BB_IM</text>
<text x="71.7" y="53.7">PRX_BB_IP</text>
<text x="91.3" y="51.1" transform="rotate(180 91.3 51.1)">o</text>
<text x="91.3" y="52.9" transform="rotate(180 91.3 52.9)">o</text>
<text x="252.9" y="49.4" transform="rotate(180 252.9 49.4)">o</text>
<text x="252.9" y="52.9" transform="rotate(180 252.9 52.9)">o</text>
<text x="254.3" y="50.2">TX_BB_QM</text>
<text x="254.3" y="53.7">TX_BB_QP</text>
<text x="264.4" y="53.7">&lt;3C3&gt;</text>
<text x="264.6" y="50.2">&lt;3C3&gt;</text>
<text x="64.9" y="55.5">&lt;3B3&gt;</text>
<text x="64.9" y="57.3">&lt;3B3&gt;</text>
<text x="71.7" y="55.5">PRX_BB_QM</text>
<text x="71.7" y="57.3">PRX_BB_QP</text>
<text x="91.3" y="54.7" transform="rotate(180 91.3 54.7)">o</text>
<text x="91.3" y="56.5" transform="rotate(180 91.3 56.5)">o</text>
<text x="252.9" y="58.3" transform="rotate(180 252.9 58.3)">o</text>
<text x="254.3" y="59.1">DAC_REF</text>
<text x="264.2" y="59.1">&lt;3C3&gt;</text>
<text x="196" y="70.7" transform="rotate(180 196 70.7)">o</text>
<text x="197.4" y="71.5">CH1_TXDAC_IREF</text>
<text x="64.8" y="76.8">&lt;3D7&gt;</text>
<text x="71.7" y="76.8">WLAN_IM</text>
<text x="91.3" y="76" transform="rotate(180 91.3 76)">o</text>
<text x="91.3" y="77.8" transform="rotate(180 91.3 77.8)">o</text>
<text x="196.3" y="76" transform="rotate(180 196.3 76)">o</text>
<text x="196.3" y="77.8" transform="rotate(180 196.3 77.8)">o</text>
<text x="198.5" y="76.8">GNSS_BB_IP</text>
<text x="210.7" y="76.8">&lt;3B3&gt;</text>
<text x="64.8" y="78.6">&lt;3D7&gt;</text>
<text x="64.8" y="80.4">&lt;3D7&gt;</text>
<text x="64.8" y="82.2">&lt;3D7&gt;</text>
<text x="71.7" y="78.6">WLAN_IP</text>
<text x="71.7" y="80.4">WLAN_QM</text>
<text x="71.7" y="82.2">WLAN_QP</text>
<text x="91.3" y="79.6" transform="rotate(180 91.3 79.6)">o</text>
<text x="91.3" y="81.4" transform="rotate(180 91.3 81.4)">o</text>
<text x="196.3" y="79.6" transform="rotate(180 196.3 79.6)">o</text>
<text x="196.3" y="81.4" transform="rotate(180 196.3 81.4)">o</text>
<text x="198.5" y="80.4">GNSS_BB_QP</text>
<text x="198.6" y="78.6">GNSS_BB_IM</text>
<text x="198.6" y="82.2">GNSS_BB_QM</text>
<text x="211.1" y="78.6">&lt;3B3&gt;</text>
<text x="211.5" y="80.4">&lt;3B3&gt;</text>
<text x="211.8" y="82.2">&lt;3A3&gt;</text>
</g>
<g font-size="1.6" fill="#004080">
<text x="123.6" y="52.3">BBRX_CH0_IM</text>
<text x="147.6" y="52.3">TX_DAC0_IM</text>
<text x="123.6" y="55.8">BBRX_CH0_QM</text>
<text x="123.6" y="57.6">BBRX_CH0_QP</text>
<text x="123.6" y="54.1">BBRX_CH0_IP</text>
<text x="145.7" y="59.4">TX_DAC0_IREF</text>
<text x="146.8" y="55.8">TX_DAC0_QM</text>
<text x="147" y="57.6">TX_DAC0_QP</text>
<text x="147.8" y="54.1">TX_DAC0_IP</text>
<text x="123.6" y="64.7">BBRX_CH1_QM</text>
<text x="123.6" y="61.2">BBRX_CH1_IM</text>
<text x="123.6" y="62.9">BBRX_CH1_IP</text>
<text x="123.6" y="66.5">BBRX_CH1_QP</text>
<text x="145.7" y="71.8">TX_DAC1_IREF</text>
<text x="146.8" y="68.3">TX_DAC1_QM</text>
<text x="147" y="70.1">TX_DAC1_QP</text>
<text x="123.6" y="77.2">WLAN_BB_IM</text>
<text x="123.6" y="73.6">WLAN_REXT</text>
<text x="147.4" y="77.2">GNSS_BB_IP</text>
<text x="123.6" y="82.5">WLAN_BB_QP</text>
<text x="123.6" y="79">WLAN_BB_IP</text>
<text x="123.6" y="80.7">WLAN_BB_QM</text>
<text x="146.4" y="82.5">GNSS_BB_QM</text>
<text x="146.6" y="80.7">GNSS_BB_QP</text>
<text x="147.2" y="79">GNSS_BB_IM</text>
</g>
<g font-size="1.3">
<text x="30.8" y="1.3">5</text>
<text x="88.9" y="1.3">4</text>
<text x="146.9" y="1.3">3</text>
<text x="205" y="1.3">2</text>
<text x="263.1" y="1.3">1</text>
<text x=".5" y="28.4">D</text>
<text x="292.6" y="28.4">D</text>
<text x=".5" y="79.5">C</text>
<text x="292.6" y="79.5">C</text>
<text x=".5" y="130.6">B</text>
<text x="292.6" y="130.6">B</text>
<text x=".5" y="181.7">A</text>
<text x="292.6" y="181.7">A</text>
<text x="30.8" y="207.4">5</text>
<text x="88.9" y="207.4">4</text>
<text x="146.9" y="207.4">3</text>
<text x="205" y="207.4">2</text>
<text x="263.1" y="207.4">1</text>
</g>
</svg>
